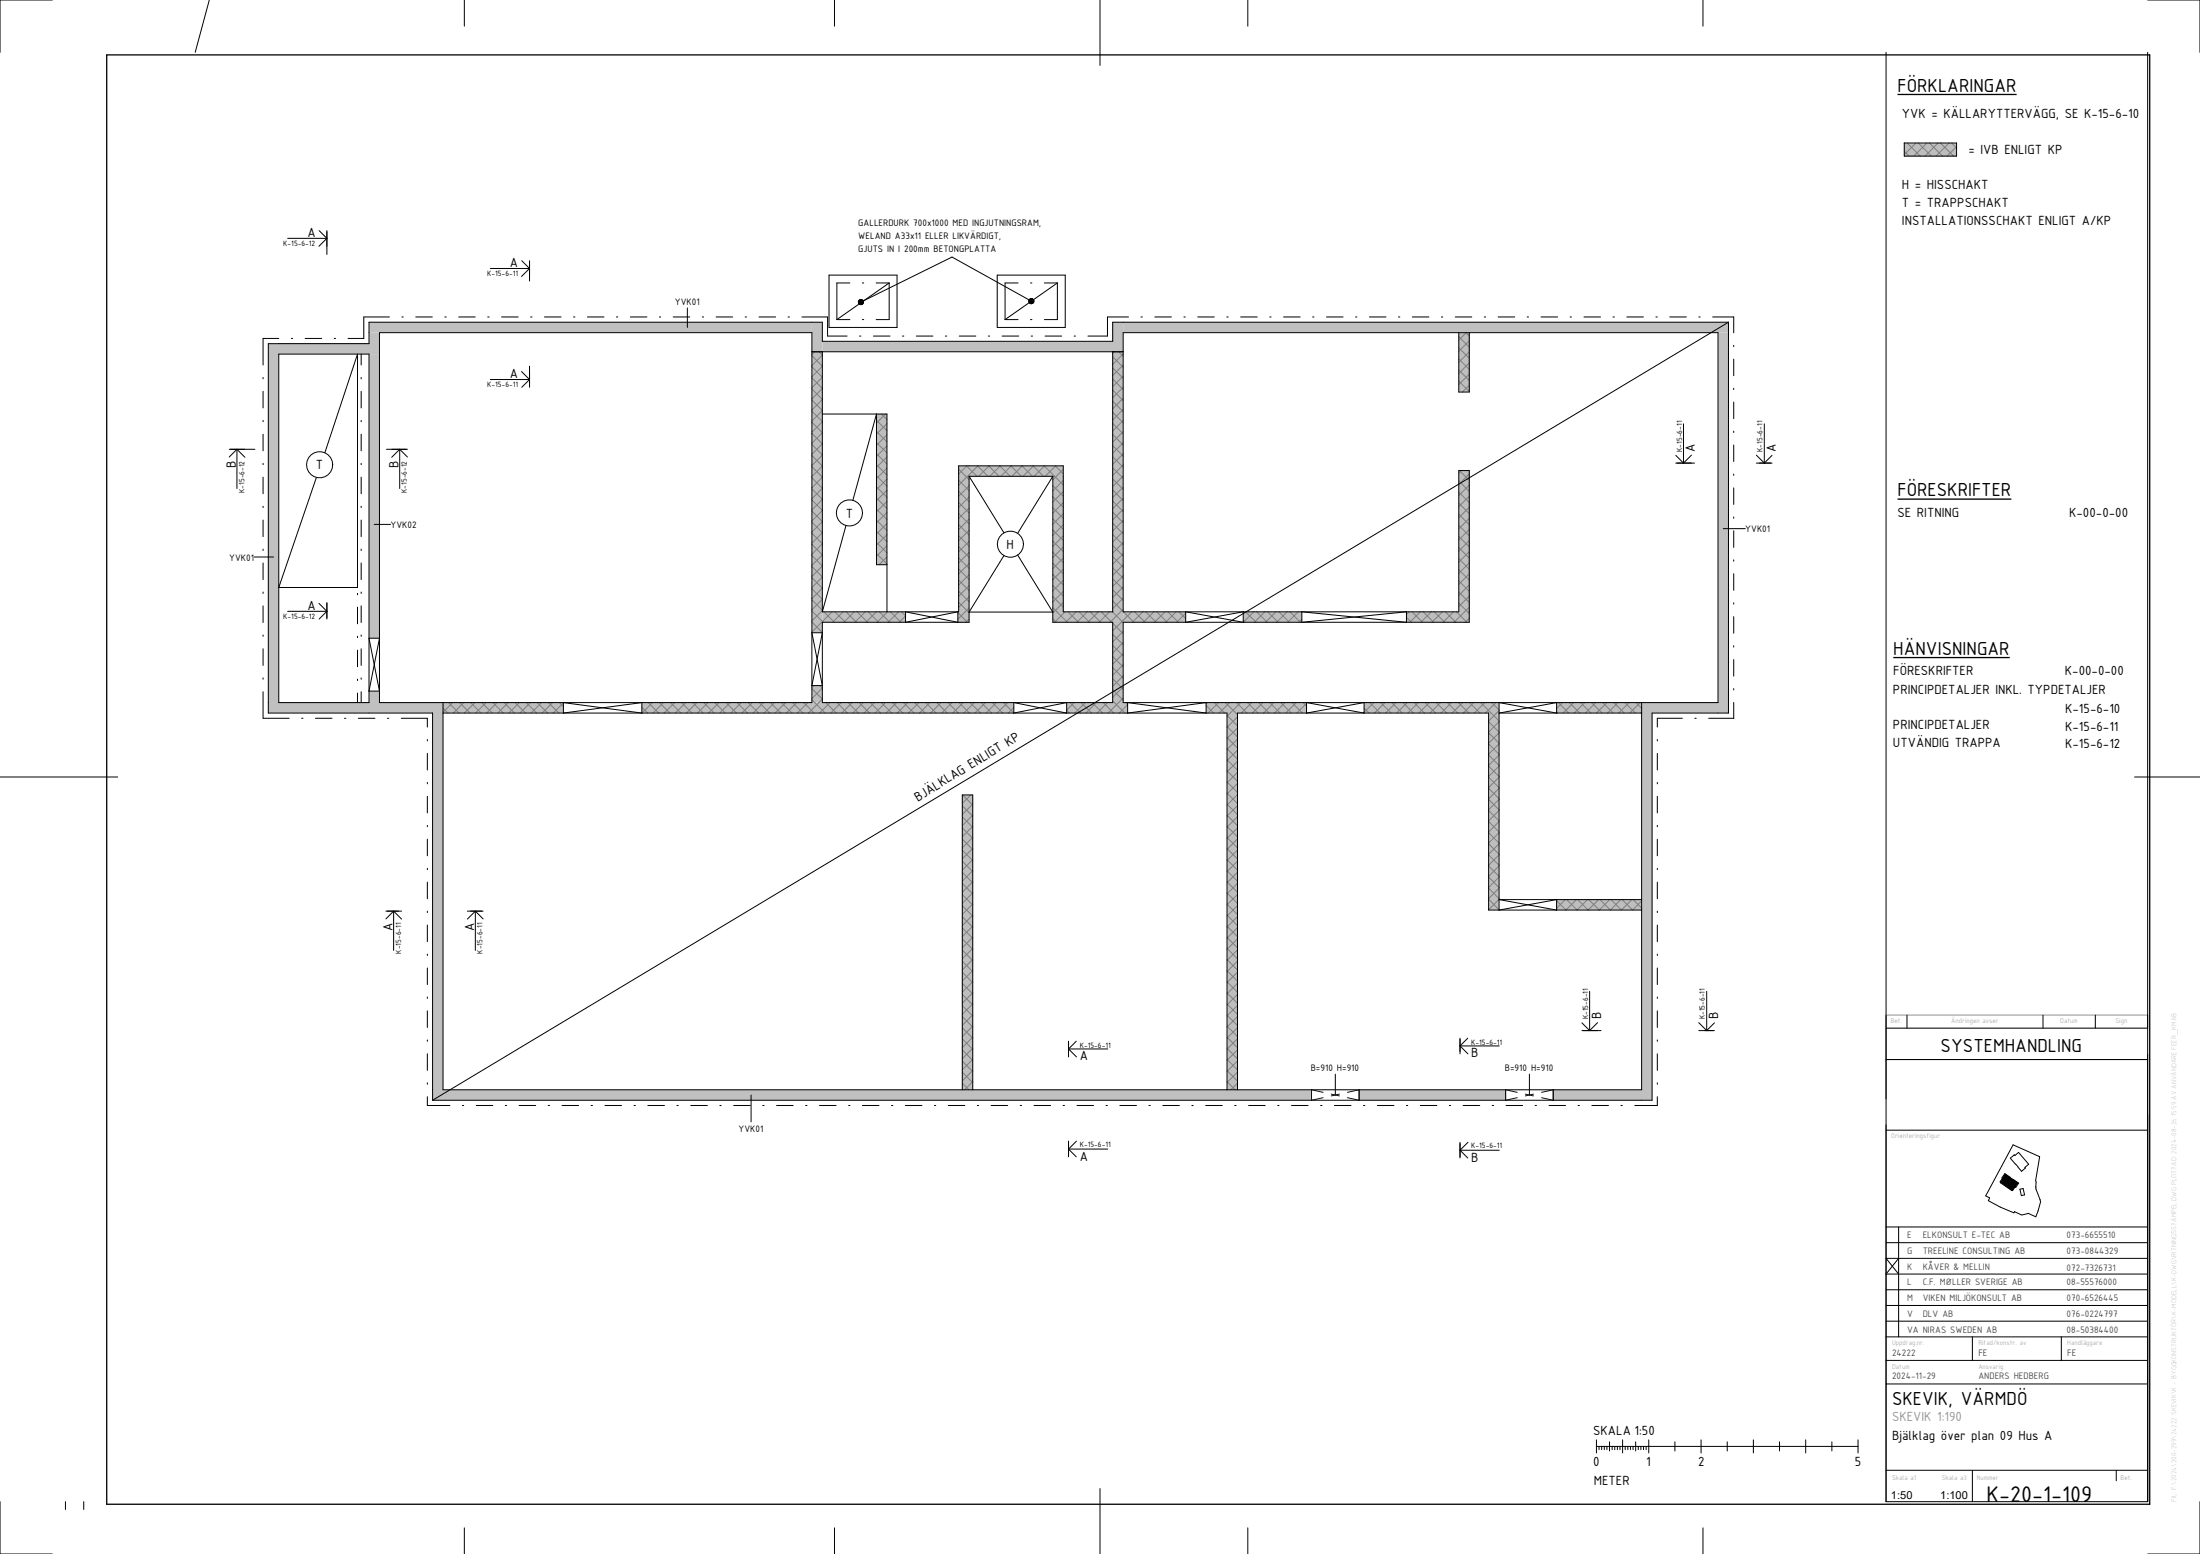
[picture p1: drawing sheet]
<svg xmlns="http://www.w3.org/2000/svg" width="841mm" height="594mm" viewBox="0 0 841 594" stroke-linecap="round" stroke-linejoin="round" font-family="sans-serif">
<g fill="#c0c0c0">
<path d="M627.5 268.6h4v151.9h-4z"/>
<path d="M165.4 268.6h4v147.9h-4z"/>
<path d="M141.1 268.6h24.3v4h-24.3z"/>
<path d="M102.6 131.4h4v137.2h-4z"/>
<path d="M141.1 123.2h169.3v4h-169.3z"/>
<path d="M310.4 123.2h4v11.3h-4z"/>
<path d="M314.4 130.5h111v4h-111z"/>
<path d="M425.4 123.2h4v11.3h-4z"/>
<path d="M429.4 123.2h231.3v4h-231.3z"/>
<path d="M656.7 127.2h4v145.4h-4z"/>
<path d="M631.5 268.6h25.2v4h-25.2z"/>
<path d="M106.6 131.4h34.5v4h-34.5z"/>
<path d="M593.7 416.5v4h33.8v-4zM519.6 416.5v4h55.9v-4zM165.4 416.5v4h336v-4z"/>
<path d="M141.1 264.2v4.4h4v-4.4zM141.1 135.4v108.6h4v-108.6z"/>
</g>
<g fill="#bebebe">
<path d="M595 343.8h32.5v4h-32.5z"/>
<path d="M569 272.6h4v75.2h-4z"/>
<path d="M469.1 272.6h4v143.9h-4z"/>
<path d="M367.9 303.8h4v112.7h-4z"/>
<path d="M425.4 134.5h4v134.1h-4z"/>
<path d="M366.5 178.1h4v59.8h-4z"/>
<path d="M557.6 179.9h4v54h-4z"/>
<path d="M557.6 127.2h4v22.7h-4z"/>
<path d="M370.5 178.1h36v4h-36z"/>
<path d="M402.5 182.1h4v51.8h-4z"/>
<path d="M595 268.6v4h32.5v-4zM521.5 268.6v4h51.5v-4zM461.1 268.6v4h38.4v-4zM407.8 268.6v4h23.3v-4zM245.4 268.6v4h142.2v-4zM169.4 268.6v4h46v-4z"/>
<path d="M310.4 262.1v6.5h4v-6.5zM310.4 134.5v107.4h4v-107.4z"/>
<path d="M366.2 233.9v4h.3v-4zM314.4 233.9v4h31.8v-4z"/>
<path d="M537.6 233.9v4h24v-4zM475.3 233.9v4h22.4v-4zM429.4 233.9v4h23.9v-4zM402.5 233.9v4h22.9v-4z"/>
</g>
<path d="M141.1 127.2h4v8.2h-4z" fill="#c0c0c0"/>
<path d="M335.1 158.3h4v57.6h-4z" fill="#bebebe"/>
<path d="M102.6 268.6h38.5v4h-38.5z" fill="#c0c0c0"/>
<g fill="none" stroke="#7f7f7f" stroke-width=".38">
<path d="M310.4 135.9l4 4M311.4 134.5l-1 1M313.1 134.5l1.3 1.2-4 4M314.4 140l-4 4M425.4 136.4l4 4M425.9 134.5l-.5 .5M427.7 134.5l1.7 1.6M429.4 135.3l-4 4M429.4 139.5l-4 4M557.6 137.2l4 4M557.6 132.9l4 4M557.6 128.7l4 4"/>
<path d="M560.4 127.2l1.2 1.2M560.5 127.2l-2.9 2.8M561.6 130.3l-4 4M561.6 134.5l-4 4M561.6 138.7l-4 4M310.4 140.2l4 4-4 4M310.4 148.7l4 4-4 4M310.4 152.9l4 4-4 4M310.4 144.4l4 4.1-4 4M310.4 157.2l4 4M336.9 158.3l2.2 2.1M338.5 158.3l-3.4 3.4"/>
<path d="M425.4 157.6l4 4M425.4 153.4l4 4M425.4 149.1l4 4M425.4 144.9l4 4M425.4 140.6l4 4M429.4 143.8l-4 4M429.4 148l-4 4M429.4 156.5l-4 4M429.4 152.3l-4 4M557.6 145.7l4 4M557.6 141.4l4 4M561.6 143l-4 4"/>
<path d="M561.6 147.2l-2.6 2.7M310.4 161.4l4 4-4 4M310.4 165.6l4 4.1-4 4M310.4 174.1l4 4.1-4 4M310.4 178.4l4 4M310.4 169.9l4 4M314.4 161.2l-4 4M314.4 173.9l-4 4M335.1 177.6l4 4M335.1 164.9l4 4M335.1 169.1l4 4M335.1 160.6l4 4"/>
<path d="M335.1 173.4l4 4M339.1 161.9l-4 4M339.1 170.4l-4 4M339.1 174.7l-4 4M339.1 178.9l-4 4M339.1 166.2l-4 4M366.5 179.3l4 4M369.4 178.1l4 4M369.6 178.1l-3.1 3.1M373.7 178.1l4 4M373.9 178.1l-7.4 7.4M377.9 178.1l4 4"/>
<path d="M378.1 178.1l-4 4M382.2 178.1l4 4M382.3 178.1l-4 4M386.4 178.1l4 4M386.6 178.1l-4 4M390.7 178.1l4 4M390.8 178.1l-4 4M394.9 178.1l4 4M395.1 178.1l-4 4M399.1 178.1l7.4 7.3M399.3 178.1l-4 4M403.4 178.1l3.1 3"/>
<path d="M403.6 178.1l-4 4M406.5 179.4l-4 4M425.4 178.8l4 4M425.4 174.6l4 4M425.4 170.3l4 4M425.4 166.1l4 4M425.4 161.8l4 4M429.4 160.7l-4 4M429.4 165l-4 4M429.4 169.2l-4 4M429.4 177.7l-4 4M429.4 173.5l-4 4"/>
<path d="M557.9 179.9l3.7 3.7M558.7 179.9l-1.1 1M310.4 182.6l4 4-4 4M310.4 186.9l4 4-4 4M310.4 195.3l4 4.1-4 4M310.4 199.6l4 4M310.4 191.1l4 4M314.4 182.4l-4 4M314.4 195.1l-4 4M335.1 194.6l4 4M335.1 186.1l4 4M335.1 198.8l4 4"/>
<path d="M335.1 190.3l4 4M335.1 181.9l4 4M339.1 183.2l-4 4M339.1 187.4l-4 4M339.1 191.6l-4 4M339.1 195.9l-4 4M366.5 196.3l4 4M366.5 192l4 4M366.5 187.8l4 4M366.5 183.6l4 4M370.5 185.7l-4 4M370.5 194.2l-4 4"/>
<path d="M370.5 198.4l-4 4M370.5 189.9l-4 4M402.5 194.1l4 4M402.5 185.6l4 4M402.5 198.3l4 4M402.5 189.9l4 4M406.5 183.6l-4 4M406.5 187.9l-4 4M406.5 192.1l-4 4M406.5 196.4l-4 4M425.4 195.8l4 4M425.4 191.5l4 4"/>
<path d="M425.4 187.3l4 4M425.4 183.1l4 4M429.4 182l-4 4M429.4 186.2l-4 4M429.4 190.4l-4 4M429.4 198.9l-4 4M429.4 194.7l-4 4M557.6 196.6l4 4M557.6 192.3l4 4M557.6 188.1l4 4M557.6 183.8l4 4M561.6 185.4l-4 4"/>
<path d="M561.6 189.7l-4 4M561.6 193.9l-4 4M561.6 198.1l-4 4M561.6 181.2l-4 4M310.4 203.8l4 4.1-4 4M310.4 208.1l4 4-4 4M310.4 216.6l4 4-4 4M310.4 212.3l4 4M314.4 216.3l-4 4M314.4 203.6l-4 4M335.1 215.8v.1M335.1 207.3l4 4"/>
<path d="M335.1 203.1l4 4M335.1 211.6l4 4M339.1 204.4l-4 4M339.1 208.6l-4 4M339.1 212.9l-3 3M339.1 200.1l-4 4M366.5 217.5l4 4M366.5 213.3l4 4M366.5 209l4 4M366.5 204.8l4 4M366.5 200.5l4 4M370.5 202.7l-4 4"/>
<path d="M370.5 206.9l-4 4M370.5 215.4l-4 4M370.5 219.6l-4 4M370.5 211.2l-4 4M402.5 215.3l4 4M402.5 206.8l4 4M402.5 211.1l4 4M402.5 219.6l4 4M402.5 202.6l4 4M406.5 200.6l-4 4M406.5 204.9l-4 4M406.5 209.1l-4 4"/>
<path d="M406.5 213.3l-4 4M406.5 217.6l-4 4M425.4 217l4 4M425.4 212.8l4 4M425.4 208.5l4 4M425.4 204.3l4 4M425.4 200l4 4M429.4 203.2l-4 4M429.4 207.4l-4 4M429.4 211.6l-4 4M429.4 215.9l-4 4M557.6 217.8l4 4"/>
<path d="M557.6 213.5l4 4M557.6 209.3l4 4M557.6 205.1l4 4M557.6 200.8l4 4M561.6 206.6l-4 4M561.6 210.9l-4 4M561.6 215.1l-4 4M561.6 219.4l-4 4M561.6 202.4l-4 4M310.4 225l4 4.1-4 4M310.4 229.3l4 4-4 4M310.4 237.8l3.9 4.1"/>
<path d="M310.4 233.5l4.3 4.4M310.4 220.8l4 4M314.4 224.8l-4 4M314.9 233.9l4 4M318.1 233.9l-7.7 7.7M319.2 233.9l4 4M322.3 233.9l-4 4M323.4 233.9l4 4M326.5 233.9l-4 4M327.7 233.9l4 4M330.8 233.9l-4 4M331.9 233.9l4 4"/>
<path d="M335 233.9l-4 4M336.1 233.9l4 4M339.3 233.9l-4 4M340.4 233.9l4 4M343.5 233.9l-4 4M344.6 233.9l1.6 1.5M346.2 235.5l-2.4 2.4M366.2 234.2l3.6 3.7M366.5 230.2l4 4M366.5 226l4 4M366.5 221.7l4 4M370.5 223.9l-4 4"/>
<path d="M370.5 228.1l-4 4M370.5 232.4l-4.3 4.3M370.5 236.6l-1.3 1.3M402.5 236.5l1.3 1.4M402.5 232.3l5.5 5.6M402.5 223.8l4 4M402.5 228l4 4M406.5 221.8l-4 4M406.5 226.1l-4 4M406.5 230.3l-4 4M407.2 233.9l-4 4M408.3 233.9l4 4"/>
<path d="M411.4 233.9l-4 4M412.5 233.9l4 4M415.6 233.9l-4 4M416.8 233.9l4 4M419.9 233.9l-4 4M421 233.9l4 4M424.1 233.9l-4 4M425.2 233.9l4.2 4.1M425.4 221.2l4 4M425.4 238.2l4 4M425.4 229.7l4 4M425.4 225.5l4 4"/>
<path d="M429.4 220.1l-4 4M429.4 224.4l-4 4M429.4 228.6l-4 4M429.4 232.9l-5 5M429.5 233.9l4 4M432.6 233.9l-7.2 7.2M433.7 233.9l4 4M436.8 233.9l-4 4M438 233.9l4 4M441.1 233.9l-4 4M442.2 233.9l4 4M445.3 233.9l-4 4"/>
<path d="M446.4 233.9l4 4M449.6 233.9l-4 4M450.7 233.9l2.6 2.5M453.3 234.4l-3.5 3.5M475.3 237.2l.6 .7M476.1 233.9l4 4M479.3 233.9l-4 4M480.4 233.9l4 4M483.5 233.9l-4 4M484.6 233.9l4 4M487.8 233.9l-4 4M488.9 233.9l4 4"/>
<path d="M492 233.9l-4 4M493.1 233.9l4 4M496.2 233.9l-4 4M497.4 233.9l.3 .2M497.7 236.7l-1.2 1.2M537.6 236l1.9 1.9M538.7 233.9l-1.1 1M539.8 233.9l4 4M542.9 233.9l-4 4M544 233.9l4 4M547.2 233.9l-4 4M548.3 233.9l4 4"/>
<path d="M551.4 233.9l-4 4M552.5 233.9l4 4M555.6 233.9l-4 4M556.8 233.9l4 4M557.6 230.5l4 4M557.6 226.3l4 4M557.6 222l4 4M561.6 232.1l-5.7 5.8M561.6 236.3l-1.5 1.6M561.6 227.8l-4 4M561.6 223.6l-4 4M425.4 250.9l4 4"/>
<path d="M425.4 259.4l4 4M425.4 255.2l4 4M425.4 246.7l4 4M425.4 242.5l4 4M429.4 249.8l-4 4M429.4 254.1l-4 4M429.4 258.3l-4 4M429.4 245.6l-4 4M429.4 241.3l-4 4M169.4 270.7l1.8 1.9M171.4 268.6l4 4M173.1 268.6l-3.7 3.6"/>
<path d="M175.7 268.6l4 4M177.3 268.6l-4 4M179.9 268.6l4 4M181.5 268.6l-4 4M184.2 268.6l4 4M185.8 268.6l-4 4M188.4 268.6l4 4M190 268.6l-4 4M192.7 268.6l4 4M194.3 268.6l-4 4M196.9 268.6l4 4M198.5 268.6l-4 4"/>
<path d="M201.1 268.6l4 4M202.8 268.6l-4 4M205.4 268.6l4 4M207 268.6l-4 4M209.6 268.6l4 4M211.2 268.6l-4 4M213.9 268.6l1.5 1.4M215.4 268.7l-3.9 3.9M245.4 270.3l2.2 2.3M247.8 268.6l4 4M249.4 268.6l-4 4M252.1 268.6l4 4"/>
<path d="M253.7 268.6l-4 4M256.3 268.6l4 4M257.9 268.6l-4 4M260.5 268.6l4 4M262.1 268.6l-4 4M264.8 268.6l4 4M266.4 268.6l-4 4M269 268.6l4 4M270.6 268.6l-4 4M273.3 268.6l4 4M274.9 268.6l-4 4M277.5 268.6l4 4"/>
<path d="M279.1 268.6l-4 4M281.8 268.6l4 4M283.4 268.6l-4 4M286 268.6l4 4M287.6 268.6l-4 4M290.2 268.6l4 4M291.8 268.6l-4 4M294.5 268.6l4 4M296.1 268.6l-4 4M298.7 268.6l4 4M300.3 268.6l-4 4M303 268.6l4 4"/>
<path d="M304.6 268.6l-4 4M307.2 268.6l4 4M308.8 268.6l-4 4M310.4 263.2l4 4.1-5.3 5.3M310.4 267.5l5 5.1M311.1 262.1l-.7 .7M313.4 262.1l1 .9-4 4M315.7 268.6l4 4M317.3 268.6l-4 4M319.9 268.6l4 4M321.5 268.6l-4 4M324.2 268.6l4 4"/>
<path d="M325.8 268.6l-4 4M328.4 268.6l4 4M330 268.6l-4 4M332.7 268.6l4 4M334.3 268.6l-4 4M336.9 268.6l4 4M338.5 268.6l-4 4M341.1 268.6l4 4M342.8 268.6l-4 4M345.4 268.6l4 4M347 268.6l-4 4M349.6 268.6l4 4"/>
<path d="M351.2 268.6l-4 4M353.9 268.6l4 4M355.5 268.6l-4 4M358.1 268.6l4 4M359.7 268.6l-4 4M362.4 268.6l4 4M364 268.6l-4 4M366.6 268.6l4 4M368.2 268.6l-4 4M370.8 268.6l4 4M372.5 268.6l-4 4M375.1 268.6l4 4"/>
<path d="M376.7 268.6l-4 4M379.3 268.6l4 4M380.9 268.6l-4 4M383.6 268.6l4 3.9M385.2 268.6l-4 4M387.6 270.4l-2.2 2.2M407.8 271.5l1 1.1M409 268.6l4 4M410.6 268.6l-2.8 2.8M413.3 268.6l4 4M414.9 268.6l-4 4M417.5 268.6l4 4"/>
<path d="M419.1 268.6l-4 4M421.8 268.6l4 4M423.4 268.6l-4 4M425.4 267.9l4.6 4.7M425.4 263.7l4 4M429.4 262.6l-4 4M429.4 266.8l-5.8 5.8M430.2 268.6l.9 .8M431.1 269.3l-3.3 3.3M461.1 269.7l2.8 2.9M461.5 268.6l-.4 .4M464.2 268.6l4 4"/>
<path d="M465.8 268.6l-4 4M468.4 268.6l4.7 4.6M469.1 277.7l4 4M469.1 273.4l4 4M470 268.6l-4 4M472.7 268.6l4 4M473.1 274l-4 4M473.1 278.3l-4 4M474.3 268.6l-5.2 5.2M476.9 268.6l4 4M478.5 268.6l-4 4M481.1 268.6l4 4"/>
<path d="M482.8 268.6l-4 4M485.4 268.6l4 4M487 268.6l-4 4M489.6 268.6l4 4M491.2 268.6l-4 4M493.9 268.6l4 4M495.5 268.6l-4 4M498.1 268.6l1.4 1.3M499.5 268.8l-3.8 3.8M521.5 270.7l1.8 1.9M523.6 268.6l4 4M525.2 268.6l-3.7 3.7"/>
<path d="M527.8 268.6l4 4M529.4 268.6l-4 4M532.1 268.6l4 4M533.7 268.6l-4 4M536.3 268.6l4 4M537.9 268.6l-4 4M540.5 268.6l4 4M542.2 268.6l-4 4M544.8 268.6l4 4M546.4 268.6l-4 4M549 268.6l4 4M550.6 268.6l-4 4"/>
<path d="M553.3 268.6l4 4M554.9 268.6l-4 4M557.5 268.6l4 4M559.1 268.6l-4 4M561.8 268.6l4 4M563.4 268.6l-4 4M566 268.6l7 7M567.6 268.6l-4 4M569 275.8l4 4M570.2 268.6l2.8 2.8M571.8 268.6l-4 4M573 271.6l-4 4"/>
<path d="M573 275.8l-4 4M595 272.1l.5 .5M595.7 268.6l4 4M597.3 268.6l-2.3 2.2M599.9 268.6l4 4M601.5 268.6l-4 4M604.2 268.6l4 4M605.8 268.6l-4 4M608.4 268.6l4 4M610 268.6l-4 4M612.7 268.6l4 4M614.3 268.6l-4 4"/>
<path d="M616.9 268.6l4 4M618.5 268.6l-4 4M621.2 268.6l3.9 4M622.8 268.6l-4 4M625.4 268.6l2.1 2.1M627 268.6l-4 4M627.5 272.2l-.3 .4M469.1 298.9l4 4M469.1 294.6l4 4M469.1 290.4l4 4M469.1 286.2l4 4M469.1 281.9l4 4"/>
<path d="M473.1 282.5l-4 4M473.1 286.7l-4 4M473.1 291l-4 4M473.1 295.2l-4 4M473.1 299.5l-4 4M569 292.8l4 4M569 284.3l4 4M569 280.1l4 4M569 297.1l4 4M569 288.6l4 4M573 292.8l-4 4M573 297l-4 4"/>
<path d="M573 280.1l-4 4M573 284.3l-4 4M573 288.6l-4 4M367.9 316.5l4 4M367.9 312.2l4 4M367.9 308l4 4M368 303.8l3.9 3.9M371.1 303.8l-3.2 3.3M371.9 311.6l-4 4M371.9 315.8l-4 4M371.9 307.3l-4 4M469.1 315.9l4 4"/>
<path d="M469.1 311.6l4 4M469.1 307.4l4 4M469.1 303.1l4 4M473.1 303.7l-4 4M473.1 308l-4 4M473.1 312.2l-4 4M473.1 316.4l-4 4M569 305.5l4 4M569 318.3l4 4M569 314l4 4M569 309.8l4 4M569 301.3l4 4"/>
<path d="M573 301.3l-4 4M573 305.5l-4 4M573 314l-4 4M573 318.3l-4 4M573 309.8l-4 4M367.9 337.7l4 4M367.9 333.4l4 4M367.9 329.2l4 4M367.9 325l4 4M367.9 320.7l4 4M371.9 320.1l-4 4M371.9 324.3l-4 4"/>
<path d="M371.9 328.5l-4 4M371.9 332.8l-4 4M371.9 337l-4 4M469.1 337.1l4 4M469.1 332.8l4 4M469.1 328.6l4 4M469.1 324.3l4 4M469.1 320.1l4 4M473.1 320.7l-4 4M473.1 329.2l-4 4M473.1 333.4l-4 4M473.1 337.7l-4 4"/>
<path d="M473.1 324.9l-4 4M569 339.5l4 4M569 335.2l4 4M569 331l4 4M569 326.8l4 4M569 322.5l4 4M573 322.5l-4 4M573 326.7l-4 4M573 331l-4 4M573 335.2l-4 4M573 339.5l-4 4M367.9 358.9l4 4"/>
<path d="M367.9 354.7l4 4M367.9 350.4l4 4M367.9 346.2l4 4M367.9 341.9l4 4M371.9 358.2l-4 4M371.9 341.3l-4 4M371.9 345.5l-4 4M371.9 349.8l-4 4M371.9 354l-4 4M469.1 358.3l4 4M469.1 354l4 4M469.1 349.8l4 4"/>
<path d="M469.1 345.5l4 4M469.1 341.3l4 4M473.1 341.9l-4 4M473.1 350.4l-4 4M473.1 354.6l-4 4M473.1 358.9l-4 4M473.1 346.1l-4 4M569 343.7l4 4M573 343.7l-4 4M598.4 343.8l-3.4 3.4M598.9 343.8l4 4 4-4M602.6 343.8l-4 4-3.6-3.5"/>
<path d="M603.1 343.8l4 4 4-4M607.4 343.8l3.9 4 4-4M611.6 343.8l4 4 4-4M615.8 343.8l4 4 4-4M620.1 343.8l4 4 3.4-3.4M624.3 343.8l3.2 3.3M367.9 375.9l4 4M367.9 371.6l4 4M367.9 367.4l4 4M367.9 363.1l4 4M371.9 366.7l-4 4M371.9 371l-4 4"/>
<path d="M371.9 375.2l-4 4M371.9 379.5l-4 4M371.9 362.5l-4 4M469.1 379.5l4 4M469.1 375.2l4 4M469.1 371l4 4M469.1 366.8l4 4M469.1 362.5l4 4M473.1 363.1l-4 4M473.1 371.6l-4 4M473.1 375.8l-4 4M473.1 367.3l-4 4"/>
<path d="M367.9 397.1l4 4M367.9 392.8l4 4M367.9 388.6l4 4M367.9 384.4l4 4M367.9 380.1l4 4M371.9 387.9l-4 4M371.9 392.2l-4 4M371.9 383.7l-4 4M371.9 396.4l-4 4M469.1 396.5l4 4M469.1 392.2l4 4M469.1 388l4 4"/>
<path d="M469.1 383.7l4 4M473.1 392.8l-4 4M473.1 397l-4 4M473.1 384.3l-4 4M473.1 380.1l-4 4M473.1 388.6l-4 4M367.9 414.1l2.5 2.4M367.9 409.8l4 4M367.9 405.6l4 4M367.9 401.3l4 4M371.9 400.7l-4 4M371.9 409.1l-4 4"/>
<path d="M371.9 413.4l-3.2 3.1M371.9 404.9l-4 4M469.1 413.4l3.1 3.1M469.1 409.2l4 4M469.1 404.9l4 4M469.1 400.7l4 4M473.1 405.5l-4 4M473.1 414l-2.6 2.5M473.1 409.8l-4 4M473.1 401.3l-4 4"/>
</g>
<g fill="none" stroke="#000" stroke-width=".38">
<path d="M316.9 105.2h26v20h-26zM324.9 108.2h-5v14M329.6 108.2h.6M334.9 108.2h5M339.9 108.2v14h-5M339.9 108.2l-20 14M381.2 105.2h26v20h-26zM389.2 108.2h-5v14M393.9 108.2h.6M399.2 108.2h5M404.2 108.2v14h-5M404.2 108.2l-20 14"/>
<path d="M106.6 135.4h34.5v133.2h-34.5zM106.6 129.4h-6v10.1M111.3 129.4h.6M116.6 129.4h6.4M127.8 129.4h.5M138.1 135.4v4.1M145.1 127.2h165.3v141.4h-165.3zM148.9 121.2h-9.8v8.2h-6.1M153.6 121.2h.6M158.9 121.2h6.4M170 121.2h.6M175.3 121.2h6.4"/>
<path d="M186.4 121.2h.6M191.7 121.2h6.4M202.8 121.2h.6M208.1 121.2h6.4M219.2 121.2h.6M224.5 121.2h6.4M235.6 121.2h.6M240.9 121.2h6.4M252.1 121.2h.5M257.3 121.2h6.4M268.5 121.2h.5M273.7 121.2h6.4"/>
<path d="M284.9 121.2h.5M290.2 121.2h6.3M301.3 121.2h.5M306.6 121.2h9.8v7.3h7.4M310.4 134.5h119M314.4 134.5v99.4M319.9 122.2h5M328.6 128.5h.5M329.6 122.2h.6M333.9 128.5h6.3M345 128.5h.5M350.3 128.5h6.3"/>
<path d="M361.4 128.5h.5M366.7 128.5h6.3M377.8 128.5h.5M383.1 128.5h6.3M384.2 122.2h5M393.9 122.2h.6M394.2 128.5h.5M399.5 128.5h6.3M410.6 128.5h.5M425.4 134.5v99.4h-18.9v-55.8h-40v55.8h-52.1M429.4 127.2h227.3v141.4h-227.3v-30.7h132.2v-58h-4v54h-128.2zM431.4 121.2h-8v7.3h-7.5"/>
<path d="M436.2 121.2h.5M441.5 121.2h6.3M452.6 121.2h.5M457.9 121.2h6.3M469 121.2h.5M474.3 121.2h6.3M485.4 121.2h.5M490.7 121.2h6.3M501.8 121.2h.5M507.1 121.2h6.3M518.2 121.2h.5M523.5 121.2h6.3"/>
<path d="M534.6 121.2h.5M539.9 121.2h6.3M551 121.2h.5M556.3 121.2h6.3M557.6 127.2v22.7h4v-22.7M567.4 121.2h.5M572.7 121.2h6.3M583.8 121.2h.5M589.1 121.2h6.3M600.2 121.2h.5M605.5 121.2h6.3M616.6 121.2h.5"/>
<path d="M621.9 121.2h6.3M633 121.2h.5M638.3 121.2h6.3M649.4 121.2h.5M654.7 121.2h8v6M660.7 123.2v149.4h-29.2v147.9h-466.1M660.7 123.2h-235.3v7.3h-111v-7.3h-173.3v8.2h-38.5v141.2h62.8v147.9M660.7 123.2l-495.3 297.3M662.7 132v.5M662.7 137.3v6.3M100.6 144.3v.5M100.6 149.6v6.3"/>
<path d="M138.1 144.3v.5M138.1 149.6v6.3M314.4 158.3h24.7v75.6M662.7 148.4v.5M662.7 153.7v6.3M100.6 160.7v.5M100.6 166v6.3M100.6 177.1v.5M124.2 173.1l12.5-37.7v89.2h-30.1l14.3-42.1M138.1 160.7v.5M138.1 166v6.3M138.1 177.1v.5"/>
<path d="M662.7 164.8v.5M662.7 170.1v6.3M100.6 182.4v6.3M100.6 193.5v.5M100.6 198.8v6.3M138.1 182.4v6.3M138.1 193.5v.5M138.1 198.8v6.3M326 191.2l9.1-32.9v57.6h4M370.5 182.1v55.8h-56.1v30.7h111v-30.7h-22.9v-55.8M370.5 182.1h32M370.5 182.1l13.2 21.5"/>
<path d="M402.5 182.1l-13.5 21.7M662.7 181.2v.5M662.7 186.5v6.3M662.7 197.6v.5M100.6 209.9v.5M100.6 215.2v6.3M138.1 209.9v.5M138.1 215.2v6.3M323.4 200.9l-9 33M389 212.2l13.5 21.8h-32l13.3-21.7M662.7 202.9v6.3M662.7 214v.5"/>
<path d="M662.7 219.3v6.3M100.6 226.3v.5M100.6 231.6v6.3M136.7 226.8v.5M136.7 232.1v6.3M138.1 226.3v.5M138.1 231.6v6.3M346.2 233.9v4l20-4v4zM453.3 233.9v4l22-4v4zM497.7 233.9v4l39.9-4v4zM662.7 230.4v.5M662.7 235.7v6.3"/>
<path d="M100.6 242.7v.5M100.6 248v6.3M100.6 259.1v.5M136.7 243.2v.5M136.7 248.5v6.3M136.7 259.6v.5M138.1 242.7v.5M138.1 248v6.3M138.1 259.1v.5M141.1 244h4l-4 20.2h4zM310.4 241.9h4l-4 20.2h4zM662.7 246.8v.5"/>
<path d="M662.7 252.1v6.3M100.6 264.4v10.2h9.9M115.3 274.6h.5M120.6 274.6h6.3M131.7 274.6h.5M136.7 264.9v3.7M137 274.6h6.3M138.1 264.4v4.2M148.1 274.6h.5M153.4 274.6h10v3.3M169.4 268.6v147.9h458.1v-147.9M169.4 272.6h299.7v143.9"/>
<path d="M215.4 268.6v4l30-4v4zM387.6 268.6v4l20.2-4v4zM431.1 268.6v4l30-4v4zM499.5 268.6v4l22-4v4zM627.5 272.6h-54.4l21.9-4v4l-22-4v79.2l22-4v4l-22-4h54.5M643.1 274.6h-9.6v3.3M647.9 274.6h.5M662.7 268.5v6.1h-9.5M662.7 263.2v.5M163.4 282.7v.5M163.4 288v6.3M163.4 299.1v.5"/>
<path d="M633.5 282.7v.5M633.5 288v6.3M633.5 299.1v.5M163.4 304.4v6.3M163.4 315.5v.5M633.5 304.4v6.3M633.5 315.5v.5M163.4 320.8v6.3M163.4 331.9v.5M163.4 337.2v6.3M633.5 320.8v6.3M633.5 331.9v.5"/>
<path d="M633.5 337.2v6.3M163.4 348.3v.5M163.4 353.6v6.3M627.5 347.8h-58.5v-75.2h-95.9v143.9M633.5 348.3v.5M633.5 353.6v6.3M163.4 364.7v.5M163.4 370v6.3M633.5 364.7v.5M633.5 370v6.3M163.4 381.1v.5M163.4 386.4v6.3"/>
<path d="M163.4 397.5v.5M633.5 381.1v.5M633.5 386.4v6.3M633.5 397.5v.5M163.4 419.2v3.3h8.6M163.4 402.8v6.3M163.4 413.9v.5M367.9 416.5v-112.7h4v112.7M501.4 416.5v4M519.6 416.5v4M575.5 416.5v4M593.7 416.5v4"/>
<path d="M633.5 419.2v3.3h-8.6M633.5 402.8v6.3M633.5 413.9v.5M176.7 422.5h.6M182 422.5h6.4M193.1 422.5h.6M198.4 422.5h6.4M209.5 422.5h.6M214.8 422.5h6.4M226 422.5h.5M231.2 422.5h6.4M242.4 422.5h.5"/>
<path d="M247.6 422.5h6.4M258.8 422.5h.5M264.1 422.5h6.3M275.2 422.5h.5M280.5 422.5h6.3M291.6 422.5h.5M296.9 422.5h6.3M308 422.5h.5M313.3 422.5h6.3M324.4 422.5h.5M329.7 422.5h6.3M340.8 422.5h.5"/>
<path d="M346.1 422.5h6.3M357.2 422.5h.5M362.5 422.5h6.3M373.6 422.5h.5M378.9 422.5h6.3M390 422.5h.5M395.3 422.5h6.3M406.4 422.5h.5M411.7 422.5h6.3M422.8 422.5h.5M428.1 422.5h6.3M439.2 422.5h.5"/>
<path d="M444.5 422.5h6.3M455.6 422.5h.5M460.9 422.5h6.3M472 422.5h.5M477.3 422.5h6.3M488.4 422.5h.5M493.7 422.5h6.4M504.8 422.5h.5M510.1 422.5h6.4M521.2 422.5h.5M526.5 422.5h6.4M537.6 422.5h.5"/>
<path d="M542.9 422.5h6.4M554 422.5h.6M559.3 422.5h6.4M570.4 422.5h.6M575.7 422.5h6.4M586.8 422.5h.6M592.1 422.5h6.4M603.2 422.5h.6M608.5 422.5h6.4M619.6 422.5h.6"/>
</g>
<path d="M505.8 417.5l-4.4-1v4l4.4-.9M508.9 418.2l3.1 .7M512 418.2l-3.1 .7M515.1 417.5l4.5-1v4l-4.5-.9M580 417.5l-4.5-1v4l4.5-.9M583.1 418.2l3.1 .7M586.2 418.2l-3.1 .7M589.3 417.5l4.4-1v4l-4.4-.9" fill="none" stroke="#0e0e0e" stroke-width=".38"/>
<path d="M727.9 54.7h20v5h-20z" fill="#bebebe"/>
<path d="M727.9 57.8l1.9 1.9M728.1 54.7l-.2 .2M729 54.7l5 5M732.4 54.7l-4.5 4.4M733.3 54.7l5 5M736.6 54.7l-5 5M737.5 54.7l5 5M740.9 54.7l-5 5M741.8 54.7l5 5M745.1 54.7l-5 5M746 54.7l1.9 1.9M747.9 56.1l-3.5 3.6" fill="none" stroke="#7f7f7f" stroke-width=".38"/>
<g fill="none" stroke="#000" stroke-width=".38">
<path d="M20 0h-20v20M80 0l-5.4 20M177.5 0v10M319 0v10M420.5 0v25M477 0v10M651 0v10M721 20v554h100v-554M821 0h20v20M727.9 54.7h20v5h-20zM110 91.1h15M122 88.1l3 3"/>
<path d="M125 88.1v9.2M125 91.1l-3.1 3M199.5 99.7l2.9 2.9M202.4 99.7v7.7M187.4 102.6h15M202.4 102.6l-3 3.1M262.8 117.7v7.5M394.2 115.1l-30.3-16.8-34.8 17.2M202.4 140v8M187.4 145.1h15M199.4 142l3 3.1M202.4 145.1l-2.9 2.9"/>
<path d="M87.6 171.7h9.9M90.6 171.7v15M90.6 171.7l3 3.1M90.6 171.7l-3 3M147.7 171.7h8.1M152.8 171.7v15M152.8 171.7l-3 3.1M152.8 171.7l3 3M640.6 177h7.2M640.6 174l3 3M643.6 162v15M646.6 174l-3 3"/>
<path d="M671.4 177h6M671.4 174l3 3M674.4 162v15M677.4 174l-3 3M97.2 212.9h7.4M143.1 200.4h6.2M658.7 202.1h8.5M110 233.7h15M121.9 230.6l3.1 3.1M125 230.3v6.3M125 233.7l-3 2.9M0 297h45"/>
<path d="M816 297h25M147.5 348.3h6M150.5 348.3v15M150.5 348.3l3 3M150.5 348.3l-3 2.9M178.7 348.3h6M181.7 348.3v15M181.7 348.3l-3 3M181.7 348.3l3 2.9M607.7 378.9v15M652.4 378.9v15M408.5 398v6"/>
<path d="M411.4 398l-2.9 2.9M558.1 396.8v6M558.1 399.8h15M558.1 399.8l3.1 3M561.1 396.8l-3 3M604.7 393.9h7.3M604.7 391l3 2.9M610.7 390.9l-3 3M649.4 393.9h6M649.4 390.9l3 3M655.4 391l-3 2.9M721 393h100"/>
<path d="M729 388v5M781 388v5M801 388v5M287.1 418.5v10.3M408.5 400.9h15M408.5 400.9l3 3.1M510.5 410.6v7.9M584.6 410.6v7.9M721 405h100M408.5 436.2v6M408.5 439.2h15M408.5 439.2l2.9 3"/>
<path d="M411.5 436.2l-3 3M558.1 436.6v6M558.1 439.7h15M558.1 439.7l3 2.9M561.2 436.6l-3.1 3.1M721 432h100M768.5 450.1l1 .7M768.5 450.1l-2.1-1.5-1.1 1.6 .5 .4-1.1 1.5 4.3 2.9 1.1-1.5 .5 .4 1.1-1.7-2.1-1.4M770.5 445l-2-2.3 3.1-2.2 3.9 4.5-2.7 2.7-1.5-1.7M770.5 445l.9 .9M772.2 454.6l1.2-.3 .5 2.4-1.2 .3zM721 475h100"/>
<path d="M721 469h100M725.8 469v42M772.8 464.4l-2.7-1.3-.2 .5-5.3-2.2-4.5-2.5 .5-1-1.5-.8 10.4-19.5 10.2 4.5-1.5 9 .1 3.4 1.7 4.9-.9 3.4-.9 2.3-2.9-1.3-2.4 .6M721 493h100M721 499h100M725.8 481l-4.8 6h100M821 481h-100l4.8 6M721 511h100M721 505h100M721 520h100M754 511v9M788 511v9"/>
<path d="M721 529h100M610.3 550.4v5M610.3 552.9h100M611.3 552.9v1.2M612.3 552.9v1.2M613.3 552.9v1.2M614.3 552.9v1.2M615.3 551.1v3.5M616.3 552.9v1.2M617.3 552.9v1.2M618.3 552.9v1.2M619.3 552.9v1.2"/>
<path d="M620.3 550.4v5M621.3 552.9v1.2M622.3 552.9v1.2M623.3 552.9v1.2M624.3 552.9v1.2M625.3 551.1v3.5M626.3 552.9v1.2M627.3 552.9v1.2M628.3 552.9v1.2M629.3 552.9v1.2M630.3 550.4v5M640.3 551.1v3.5"/>
<path d="M650.3 550.4v5M660.3 551.1v3.5M670.3 550.4v5M680.3 551.1v3.5M690.3 550.4v5M700.3 551.1v3.5M710.3 550.4v5M0 574v20h20M25 574v3M32 574v3M420.5 569v25M721 562h100"/>
<path d="M754 562v12M809 562v4M841 574v20h-20M177.5 584v10M319 584v10M477 584v10M651 584v10"/>
<circle cx="329.1" cy="115.5" r="1"/>
<circle cx="394.2" cy="115.1" r="1"/>
<circle cx="122.2" cy="177.6" r="5"/>
<circle cx="324.7" cy="196.1" r="5"/>
<circle cx="386.2" cy="208" r="5"/>
</g>
<g fill="#000">
<path d="M766.5 448.6l5.1 3.6-2.2 3.1-5.1-3.5z"/>
<circle cx="329.1" cy="115.5" r="1"/>
<circle cx="394.2" cy="115.1" r="1"/>
</g>
<path d="M40.8 21h781v554h-781zM725.4 36.1h45.5M725.4 190.8h43.5M723.7 251.3h44.6" fill="none" stroke="#000" stroke-width=".5"/>
<path d="M721 388h100" fill="none" stroke="#959595" stroke-width=".38"/>
<text font-size="9.3" x="759.4" y="574.1">K-20-1-109</text>
<g font-size="7.8">
<text x="725.4" y="35.1">FÖRKLARINGAR</text>
<text x="725.4" y="189.8">FÖRESKRIFTER</text>
<text x="723.7" y="250.3">HÄNVISNINGAR</text>
<text x="741.9" y="402.1">SYSTEMHANDLING</text>
<text x="723.3" y="536.9">SKEVIK, VÄRMDÖ</text>
</g>
<g font-size="5.5">
<text x="727.1" y="45.1">YVK = KÄLLARYTTERVÄGG, SE K-15-6-10</text>
<text x="752.5" y="58.7">= IVB ENLIGT KP</text>
<text x="727.1" y="72.4">H = HISSCHAKT</text>
<text x="727.1" y="79.2">T = TRAPPSCHAKT</text>
<text x="727.1" y="86">INSTALLATIONSSCHAKT ENLIGT A/KP</text>
<text x="117.5" y="90.6">A</text>
<text x="194.9" y="102.1">A</text>
<text x="194.9" y="144.6">A</text>
<text x="647.9" y="172.7" transform="rotate(-90 647.9 172.7)">A</text>
<text x="678.8" y="172.7" transform="rotate(-90 678.8 172.7)">A</text>
<text x="90.1" y="178.9" transform="rotate(-90 90.1 178.9)">B</text>
<text x="120.8" y="179.4">T</text>
<text x="152.3" y="178.9" transform="rotate(-90 152.3 178.9)">B</text>
<text x="323.3" y="197.9">T</text>
<text x="725.4" y="197.5">SE RITNING</text>
<text x="791" y="197.5">K-00-0-00</text>
<text x="384.8" y="209.8">H</text>
<text x="117.5" y="233.2">A</text>
<text x="723.7" y="257.9">FÖRESKRIFTER</text>
<text x="789.4" y="257.9">K-00-0-00</text>
<text x="723.6" y="265.1">PRINCIPDETALJER INKL. TYPDETALJER</text>
<text x="789.4" y="272.4">K-15-6-10</text>
<text x="723.6" y="278.8">PRINCIPDETALJER</text>
<text x="789.4" y="279.2">K-15-6-11</text>
<text x="723.6" y="285.6">UTVÄNDIG TRAPPA</text>
<text x="789.4" y="286">K-15-6-12</text>
<text x="350.8" y="306.4" transform="rotate(-31 350.8 306.4)">BJÄLKLAG ENLIGT KP</text>
<text x="150" y="355.7" transform="rotate(-90 150 355.7)">A</text>
<text x="181.3" y="355.7" transform="rotate(-90 181.3 355.7)">A</text>
<text x="612" y="389.6" transform="rotate(-90 612 389.6)">B</text>
<text x="656.8" y="389.6" transform="rotate(-90 656.8 389.6)">B</text>
<text x="412.8" y="405.3">A</text>
<text x="562.4" y="404.1">B</text>
<text x="412.8" y="443.6">A</text>
<text x="562.4" y="444">B</text>
<text x="609" y="548.6">SKALA 1:50</text>
<text x="723.3" y="550.6">Bjälklag över plan 09 Hus A</text>
<text x="609" y="560.2">0</text>
<text x="629.3" y="560.2">1</text>
<text x="649.2" y="560.2">2</text>
<text x="709" y="560.2">5</text>
<text x="609.3" y="567.5">METER</text>
</g>
<text font-size="5.5" fill="#959595" x="723.3" y="543.3">SKEVIK 1:190</text>
<g font-size="4.2">
<text x="722.9" y="572.9">1:50</text>
<text x="741.7" y="572.9">1:100</text>
</g>
<g font-size="3.9">
<text x="328.1" y="86.4">GALLERDURK 700x1000 MED INGJUTNINGSRAM,</text>
<text x="328.1" y="91.3">WELAND A33x11 ELLER LIKVÄRDIGT,</text>
<text x="328.1" y="96.2">GJUTS IN I 200mm BETONGPLATTA</text>
<text x="258" y="116.6">YVK01</text>
<text x="149.3" y="201.8">YVK02</text>
<text x="667.2" y="203.4">YVK01</text>
<text x="87.6" y="214.3">YVK01</text>
<text x="501.1" y="409.5">B=910 H=910</text>
<text x="575.3" y="409.5">B=910 H=910</text>
<text x="282.3" y="432.7">YVK01</text>
</g>
<g font-size="3.9" fill="#4c4c4c">
<text x="729" y="473.3">E</text>
<text x="735" y="473.3">ELKONSULT E-TEC AB</text>
<text x="790" y="473.3">073-6655510</text>
<text x="729" y="479.3">G</text>
<text x="735" y="479.3">TREELINE CONSULTING AB</text>
<text x="790" y="479.3">073-0844329</text>
<text x="729" y="485.3">K</text>
<text x="735" y="485.3">KÅVER &amp; MELLIN</text>
<text x="790" y="485.6">072-7326731</text>
<text x="729" y="491.3">L</text>
<text x="735" y="491.3">C.F. MØLLER SVERIGE AB</text>
<text x="790" y="491.3">08-55576000</text>
<text x="729" y="497.3">M</text>
<text x="735" y="497.3">VIKEN MILJÖKONSULT AB</text>
<text x="790" y="497.3">070-6526445</text>
<text x="729" y="503.3">V</text>
<text x="735" y="503.3">DLV AB</text>
<text x="790" y="503.3">076-0224797</text>
<text x="729" y="509.3">VA NIRAS SWEDEN AB</text>
<text x="790" y="509.3">08-50384400</text>
<text x="723.3" y="518.2">24222</text>
<text x="756.3" y="518.2">FE</text>
<text x="790.3" y="518.2">FE</text>
<text x="723.3" y="527.2">2024-11-29</text>
<text x="756.3" y="527.2">ANDERS HEDBERG</text>
</g>
<g font-size="3.2">
<text x="108.3" y="94">K-15-6-12</text>
<text x="186.2" y="105.6">K-15-6-11</text>
<text x="186.2" y="147.8">K-15-6-11</text>
<text x="643" y="172.7" transform="rotate(-90 643 172.7)">K-15-6-11</text>
<text x="673.8" y="172.7" transform="rotate(-90 673.8 172.7)">K-15-6-11</text>
<text x="93.5" y="188.4" transform="rotate(-90 93.5 188.4)">K-15-6-12</text>
<text x="155.6" y="188.4" transform="rotate(-90 155.6 188.4)">K-15-6-12</text>
<text x="108.3" y="236.4">K-15-6-12</text>
<text x="153.4" y="364.5" transform="rotate(-90 153.4 364.5)">K-15-6-11</text>
<text x="184.5" y="364.5" transform="rotate(-90 184.5 364.5)">K-15-6-11</text>
<text x="607.2" y="389.6" transform="rotate(-90 607.2 389.6)">K-15-6-11</text>
<text x="651.7" y="389.6" transform="rotate(-90 651.7 389.6)">K-15-6-11</text>
<text x="412.8" y="400.4">K-15-6-11</text>
<text x="562.4" y="399.3">K-15-6-11</text>
<text x="412.8" y="438.5">K-15-6-11</text>
<text x="562.4" y="439">K-15-6-11</text>
</g>
<g font-size="2.8" fill="#b2b2b2">
<text x="722.8" y="391.1">Bet.</text>
<text x="745.9" y="391.1">Ändringen avser</text>
<text x="787.6" y="391.1">Datum</text>
<text x="808.7" y="391.1">Sign</text>
<text x="723" y="435.1">Orienteringsfigur</text>
<text x="723.3" y="514.2">Uppdrag.nr.</text>
<text x="756.3" y="514.2">Ritad/konstr. av</text>
<text x="790.3" y="514.2">Handläggare</text>
<text x="723.3" y="523.2">Datum</text>
<text x="756.3" y="523.2">Ansvarig</text>
<text x="723.3" y="565.5">Skala a1</text>
<text x="742.3" y="565.5">Skala a3</text>
<text x="755.6" y="565.5">Nummer</text>
<text x="810.6" y="565.5">Bet.</text>
</g>
<text font-size="2.6" fill="#b2b2b2" x="831.9" y="574" transform="rotate(-90 831.9 574)">FIL: F:\2024\200-299\24222 SKEVIK\K - BYGGKONSTRUKTÖR\K-MODELL\K-DWG\RITNINGSSTÄMPEL.DWG PLOTTAD: 2024-08-26 15:59 AV ANVÄNDARE FEER_KMAB</text>
</svg>
